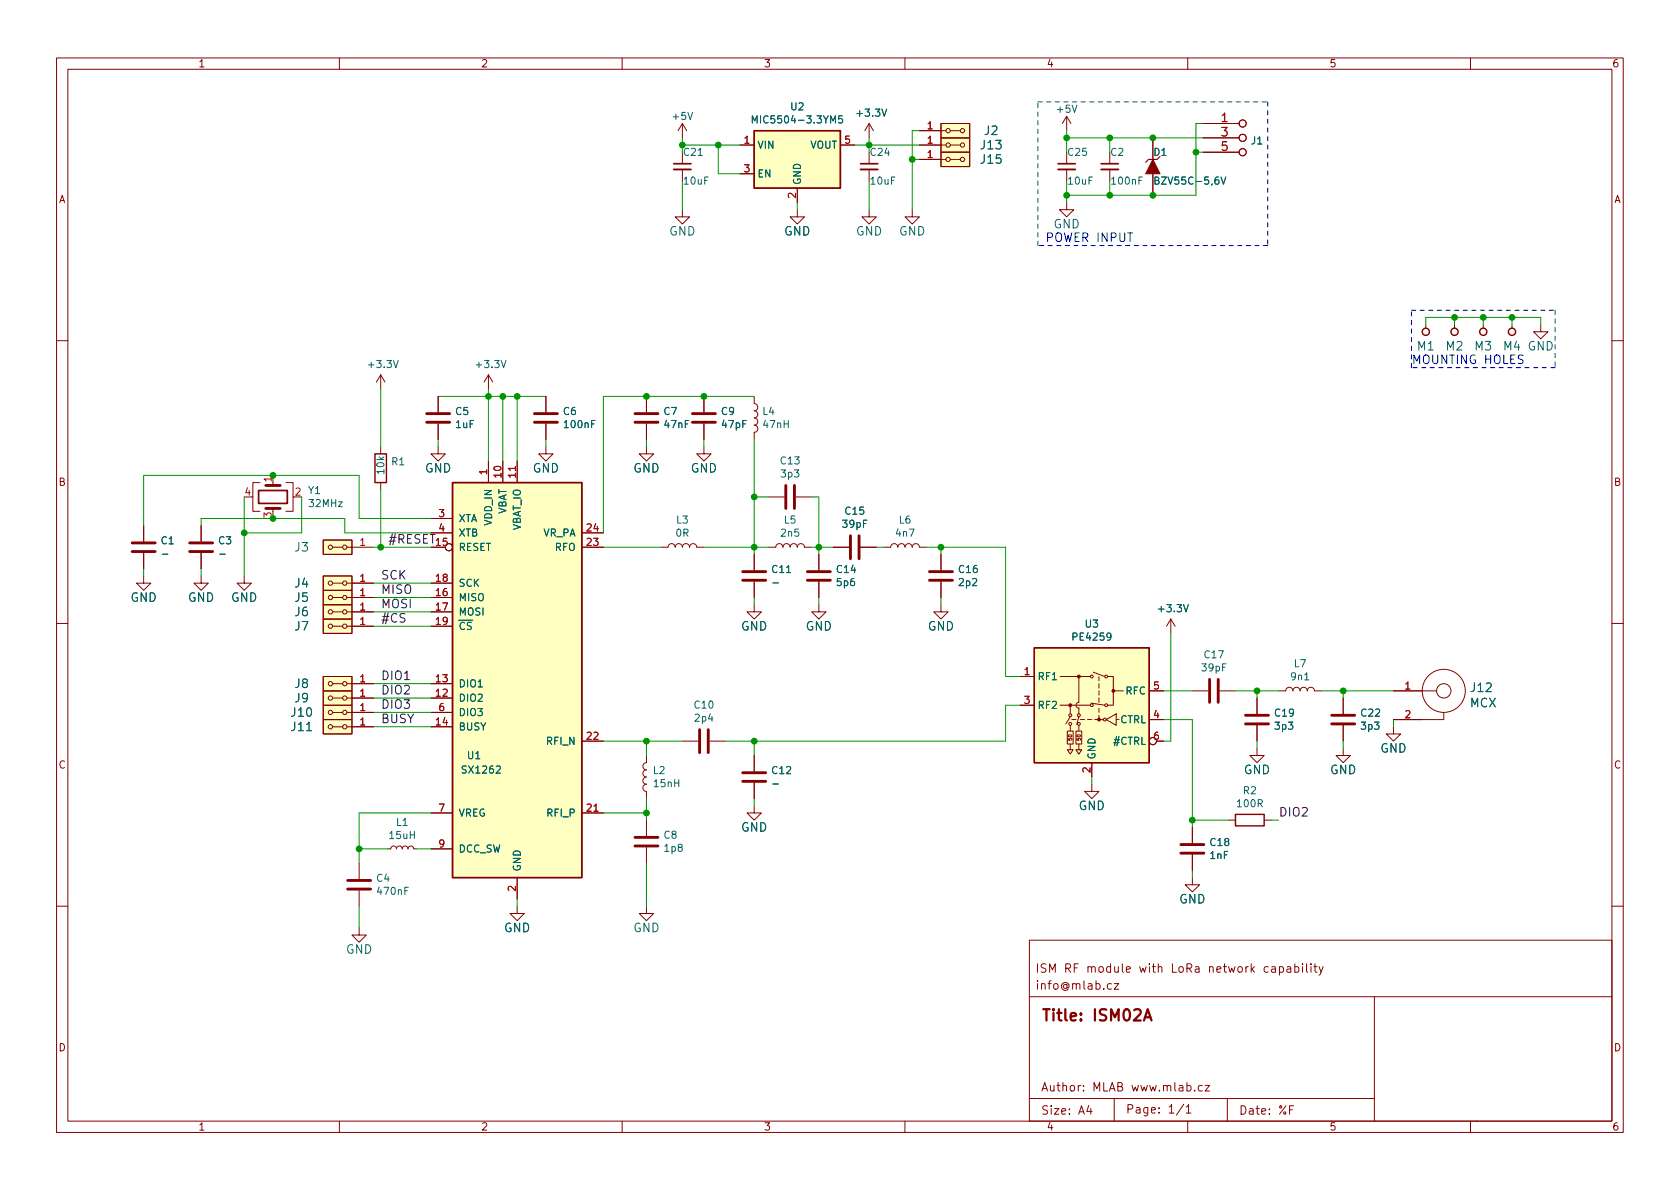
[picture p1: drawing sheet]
<svg xmlns="http://www.w3.org/2000/svg" width="297mm" height="210mm" viewBox="0 0 297 210" stroke-linecap="round" stroke-linejoin="round" font-family="sans-serif">
<g fill="none" stroke="#840000" stroke-width=".18">
<path d="M10 10.2h277v190.1h-277zM12 12.2h273v186.1h-273zM60 10.2v2M110 10.2v2M160 10.2v2M210 10.2v2M260 10.2v2M120.6 37.1v1.2h1.3l-1.3 1.3-1.2-1.3h1.2M120.6 21.8l-.7 1.3M120.6 21.8v2.6M120.6 26.9v2.1M120.6 30v2"/>
<path d="M120.6 21.8l.8 1.3M130.8 25.6h2.5M130.8 30.7h2.5M141 37.1v1.2h1.2l-1.2 1.3-1.3-1.3h1.3M141 33.3v2.5M148.6 25.6h2.5M153.7 37.1v1.2h1.2l-1.2 1.3-1.3-1.3h1.3M153.7 21.8v2.6M153.7 26.9v2.1M153.7 30v2M153.7 21.8l-.8 1.3M153.7 21.8l.7 1.3"/>
<path d="M161.3 37.1v1.2h1.3l-1.3 1.3-1.3-1.3h1.3M162.6 25.6h4.7M162.6 28.2h4.7M162.6 23.1h4.7M166.4 24.4h5v2.5h-5zM166.4 26.9h5v2.6h-5zM166.4 21.8h5v2.6h-5zM168 25.6h1.8M168 28.2h1.8M168 23.1h1.8M188.6 35.8v1.3h1.3l-1.3 1.2-1.3-1.2h1.3M188.6 20.6v2.5"/>
<path d="M188.6 26.9v2.1M188.6 30v2M188.6 20.6l-.8 1.2M188.6 20.6l.8 1.2M196.2 26.9v2.1M196.2 30v2M203.8 24.4v3.8M203.8 30.7v3.8M212.7 21.8h6.4M212.7 24.4h6.4M212.7 26.9h6.4M252.1 57.4v.6"/>
<path d="M257.2 57.4v.6M262.3 57.4v.6M267.3 57.4v.6M272.4 57.4v1.3h1.3l-1.3 1.2-1.3-1.2h1.3M10 60.2h2M67.3 66.3v2.5M67.3 79v1.3M67.3 66.3l-.8 1.3M67.3 66.3l.8 1.3M77.5 79v1.3h1.2l-1.2 1.2-1.3-1.2h1.3M77.5 70.1v2.8M77.5 74.9v2.8"/>
<path d="M86.4 66.3v2.5M86.4 66.3l-.8 1.3M86.4 66.3l.7 1.3M96.5 79v1.3h1.3l-1.3 1.2-1.3-1.2h1.3M96.5 70.1v2.8M96.5 74.9v2.8M114.3 79v1.3h1.3l-1.3 1.2-1.3-1.2h1.3M114.3 70.1v2.8M114.3 74.9v2.8M124.5 79v1.3h1.2l-1.2 1.2-1.3-1.2h1.3M124.5 70.1v2.8M124.5 74.9v2.8"/>
<path d="M133.3 70.1l.1 1.3a.64 .64 0 0 1 .6 .6 .64 .64 0 0 1-.6 .6 .64 .64 0 0 1 .6 .7 .64 .64 0 0 1-.6 .6 .64 .64 0 0 1 .6 .6 .64 .64 0 0 1-.6 .7 .64 .64 0 0 1 .6 .6 .64 .64 0 0 1-.6 .6l-.1 1.3M285 60.2h2M25.4 93v2.8M25.4 97.8v2.8M35.6 93v2.8M35.6 97.8v2.8M46 85.3h-1.3v5.1h1.3M48.3 85.3v.5M48.3 89.9v.5M50.5 85.3h1.3v5.1h-1.3M57.1 95.5h5.1v2.5h-5.1zM58.8 96.8h1.8"/>
<path d="M61.3 96.8h4.7M67.3 85.3v1.3M76.2 96.8h2.5M76.2 94.2h3.8M76.2 91.7h3.8M86.4 81.5v3.8M88.9 81.5v3.8M91.4 81.5v3.8M102.9 96.8h3.8M102.9 94.2h3.8M116.8 96.8h1.3a.64 .64 0 0 1 .6-.7 .64 .64 0 0 1 .7 .7 .64 .64 0 0 1 .6-.7 .64 .64 0 0 1 .6 .7 .64 .64 0 0 1 .7-.7 .64 .64 0 0 1 .6 .7 .64 .64 0 0 1 .7-.7 .64 .64 0 0 1 .6 .7h1.3M133.3 98v2.8"/>
<path d="M135.9 96.8h1.3a.64 .64 0 0 1 .6-.7 .64 .64 0 0 1 .6 .7 .64 .64 0 0 1 .7-.7 .64 .64 0 0 1 .6 .7 .64 .64 0 0 1 .6-.7 .64 .64 0 0 1 .7 .7 .64 .64 0 0 1 .6-.7 .64 .64 0 0 1 .6 .7h1.3M135.9 87.9h2.8M140.7 87.9h2.8M144.8 98v2.8M147.3 96.8h2.8M152.1 96.8h2.8M156.2 96.8h1.3a.64 .64 0 0 1 .6-.7 .64 .64 0 0 1 .6 .7 .64 .64 0 0 1 .7-.7 .64 .64 0 0 1 .6 .7 .64 .64 0 0 1 .7-.7 .64 .64 0 0 1 .6 .7 .64 .64 0 0 1 .6-.7 .64 .64 0 0 1 .7 .7h1.2M166.4 98v2.8M10 110.2h2M25.4 101.8v1.3h1.3l-1.3 1.3-1.3-1.3h1.3M35.6 101.8v1.3h1.2l-1.2 1.3-1.3-1.3h1.3M43.2 101.8v1.3h1.2l-1.2 1.3-1.3-1.3h1.3"/>
<path d="M57.1 109.5h5.1v2.5h-5.1zM57.1 106.9h5.1v2.6h-5.1zM57.1 104.4h5.1v2.5h-5.1zM57.1 101.8h5.1v2.6h-5.1zM57.1 119.6h5.1v2.6h-5.1zM58.8 105.7h1.8M58.8 108.2h1.8M58.8 103.1h1.8M58.8 110.7h1.8M61.3 105.7h4.7M61.3 108.2h4.7M61.3 103.1h4.7"/>
<path d="M61.3 110.7h4.7M76.2 105.7h3.8M76.2 108.2h3.8M76.2 103.1h3.8M76.2 110.7h3.8M133.3 106.9v1.3h1.3l-1.3 1.3-1.2-1.3h1.2M133.3 102.9v2.8M144.8 106.9v1.3h1.2l-1.2 1.3-1.3-1.3h1.3M144.8 102.9v2.8M166.4 106.9v1.3h1.2l-1.2 1.3-1.3-1.3h1.3M166.4 102.9v2.8M180.3 119.6h2.6"/>
<path d="M187.5 119.6h5.3M190.8 119.6v4.6l-.4 .1-.2 .4 .2 .4 .4 .1v1M193.3 118.9l2 .7M194.3 119.6v.8M195.8 119.6h1v5.1h-1M207 109.5l-.8 1.2M207 109.5v2.5M207 109.5l.8 1.2M285 110.2h2M57.1 124.7h5.1v2.5h-5.1zM57.1 122.2h5.1v2.5h-5.1zM57.1 127.2h5.1v2.6h-5.1z"/>
<path d="M58.8 123.4h1.8M58.8 120.9h1.8M58.8 128.5h1.8M58.8 126h1.8M61.3 123.4h4.7M61.3 120.9h4.7M61.3 128.5h4.7M61.3 126h4.7M76.2 123.4h3.8M76.2 120.9h3.8M76.2 128.5h3.8M76.2 126h3.8"/>
<path d="M102.9 131.1h3.8M114.3 133.6v1.3a.64 .64 0 0 0-.6 .6 .64 .64 0 0 0 .6 .6 .64 .64 0 0 0-.6 .7 .64 .64 0 0 0 .6 .6 .64 .64 0 0 0-.6 .6 .64 .64 0 0 0 .6 .7 .64 .64 0 0 0-.6 .6 .64 .64 0 0 0 .6 .6v1.3M120.6 131.1h2.8M125.5 131.1h2.8M133.3 133.6v2.8M133.3 138.4v2.8M180.3 124.7h2.6M187.5 124.7h5.3M188.7 129.3h1v2.3h-1zM189.2 131.6v1h.5l-.5 .7-.5-.7h.5M189.2 124.7v1.5M189.2 128.3v1"/>
<path d="M189.2 126.7l-.7 1.3M189.5 127.2h.7M190.2 129.3h1.1v2.3h-1.1zM190.8 131.6v1h.5l-.5 .7-.6-.7h.6M190.8 128.3v1M190.8 126.7l-.4 1.4M191 127.2h.8M192.3 127.2h.7M192.9 124.3l2.4 .4M193 138.7v1.2h1.3l-1.3 1.3-1.2-1.3h1.2M193 134.9v2.5M193.5 127.2h1.6"/>
<path d="M194.3 120.9v.8M194.3 122.2v.7M194.3 123.4v.8M194.3 125.2v.8M194.3 126.5v.7M195.6 127.2l1.8-1v2.1zM196.8 122.2h1.8M197.4 127.2h.5M203.2 122.2h2.5M203.2 127.2h2.5M204.5 131.1h1.2M210.8 122.2h2.8"/>
<path d="M215.6 122.2h2.8M222.2 132.3v1.3h1.3l-1.3 1.3-1.2-1.3h1.2M222.2 123.4v2.8M222.2 128.3v2.8M226.1 122.2h1.2a.64 .64 0 0 1 .7-.7 .64 .64 0 0 1 .6 .7 .64 .64 0 0 1 .6-.7 .64 .64 0 0 1 .7 .7 .64 .64 0 0 1 .6-.7 .64 .64 0 0 1 .6 .7 .64 .64 0 0 1 .7-.7 .64 .64 0 0 1 .6 .7h1.3M237.5 132.3v1.3h1.3l-1.3 1.3-1.3-1.3h1.3M237.5 123.4v2.8M237.5 128.3v2.8M246.4 128.5v1.3h1.2l-1.2 1.3-1.3-1.3h1.3M246.4 122.2h7.6M255.3 126v1.2h-8.9M63.5 152.6v2.8"/>
<path d="M63.5 157.5v2.8M68.6 150.1h.5l.1-.4 .4-.1 .4 .1 .1 .4 .1-.3 .3-.2 .4 .1 .2 .4 .2-.4 .5-.1 .2 .2 .1 .3 .2-.4 .3-.1 .4 .1 .2 .4h.5M76.2 143.8h3.8M76.2 150.1h3.8M91.4 155.2v3.8M102.9 143.8h3.8M114.3 145v2.8M114.3 149.9v2.7M133.3 142.5v1.3h1.3l-1.3 1.2-1.2-1.2h1.2M210.8 155.2v1.3h1.3l-1.3 1.2-1.3-1.2h1.3M210.8 146.3v2.8M210.8 151.1v2.8"/>
<path d="M217.2 145h1.2M223.5 145h1.3M10 160.2h2M63.5 164.1v1.2h1.3l-1.3 1.3-1.3-1.3h1.3M91.4 160.3v1.2h1.3l-1.3 1.3-1.2-1.3h1.2M114.3 160.3v1.2h1.3l-1.3 1.3-1.3-1.3h1.3M182 166.3h103v32h-103zM182 176.3h103M196.5 174l-.4-.1-.3 .3v.4l.1 .3h.6M197 173.9h.8l-.8 1h.8M224.9 171h.5l.1 .9M225.5 171.3l-.5 .1a.29 .29 0 0 0-.2 .2 .29 .29 0 0 0 .2 .3h.5"/>
<path d="M226.2 171l.4-.1 .3 .3v.4l-.1 .3h-.6M226.2 170.9v1.5M227.6 171h.5l.1 .9M228.2 171.3l-.5 .1a.29 .29 0 0 0-.2 .2 .29 .29 0 0 0 .2 .3h.5M228.9 171l.5-.1 .2 .3v.4l-.1 .3h-.6M228.9 170.4v1.5M230.3 170.4v.2M230.3 170.9v1M231 170.4v1.3l.2 .2M231.8 170.4v.2M231.8 170.9v1M232.3 170.9h.6"/>
<path d="M232.5 170.4v1.3l.4 .2M233.2 170.9l.4 1M233.9 170.9l-.5 1.4-.2 .1M243 176.3v22M285 160.2h2M60 198.3v2M110 198.3v2M160 198.3v2M182 194.3h61M192.5 195.5l-.4 1h1M192.9 196v1M197 194.3v4"/>
<path d="M209.3 195.3l-1.3 1.9M209.7 195.8l.4-.5v1.5M209.7 196.8h.9M209.9 192l.4-.1 .3 .3v.4l-.2 .3h-.5M210 198.3v2M211.2 192.8v.1M212.6 192l-.5-.1-.2 .3v.4l.1 .3h.6M213.1 191.9h.8l-.8 1h.8M217 194.3v4M228 196.2h.5M228.7 195.5h-.7v1.5M260 198.3v2"/>
<path d="M261 198.3h.1"/>
<circle cx="167.6" cy="23.1" r=".38"/>
<circle cx="167.6" cy="28.2" r=".38"/>
<circle cx="167.6" cy="25.6" r=".38"/>
<circle cx="170.2" cy="28.2" r=".38"/>
<circle cx="170.2" cy="23.1" r=".38"/>
<circle cx="170.2" cy="25.6" r=".38"/>
<circle cx="219.7" cy="21.8" r=".63"/>
<circle cx="219.7" cy="26.9" r=".63"/>
<circle cx="219.7" cy="24.4" r=".63"/>
<circle cx="58.4" cy="96.8" r=".38"/>
<circle cx="61" cy="96.8" r=".38"/>
<circle cx="79.4" cy="96.8" r=".63"/>
<circle cx="58.4" cy="108.2" r=".38"/>
<circle cx="58.4" cy="110.7" r=".38"/>
<circle cx="58.4" cy="103.1" r=".38"/>
<circle cx="58.4" cy="105.7" r=".38"/>
<circle cx="61" cy="108.2" r=".38"/>
<circle cx="61" cy="110.7" r=".38"/>
<circle cx="61" cy="105.7" r=".38"/>
<circle cx="61" cy="103.1" r=".38"/>
<circle cx="193" cy="119.6" r=".25"/>
<circle cx="195.6" cy="119.6" r=".25"/>
<circle cx="58.4" cy="128.5" r=".38"/>
<circle cx="58.4" cy="126" r=".38"/>
<circle cx="58.4" cy="120.9" r=".38"/>
<circle cx="58.4" cy="123.4" r=".38"/>
<circle cx="61" cy="128.5" r=".38"/>
<circle cx="61" cy="120.9" r=".38"/>
<circle cx="61" cy="123.4" r=".38"/>
<circle cx="61" cy="126" r=".38"/>
<circle cx="189.2" cy="128" r=".25"/>
<circle cx="189.2" cy="126.5" r=".25"/>
<circle cx="190.8" cy="126.5" r=".25"/>
<circle cx="190.8" cy="128" r=".25"/>
<circle cx="193" cy="124.7" r=".25"/>
<circle cx="195.3" cy="127.2" r=".25"/>
<circle cx="195.6" cy="124.7" r=".25"/>
<circle cx="203.8" cy="131.1" r=".63"/>
<circle cx="255.3" cy="122.2" r="1.27"/>
<circle cx="255.3" cy="122.2" r="3.8"/>
</g>
<path d="M202.5 179.9h.9M202.3 180.5l.6-2 .7 2" fill="none" stroke="#840000" stroke-width=".4"/>
<g fill="none" stroke="#840000" stroke-width=".51">
<path d="M75.4 74.7h4.1M75.4 73.1h4.1M94.5 74.7h4.1M94.5 73.1h4.1M112.3 74.7h4M112.3 73.1h4M122.4 74.7h4.1M122.4 73.1h4.1M23.4 97.5h4M23.4 96h4M33.5 97.5h4.1M33.5 96h4.1"/>
<path d="M47 85.8h2.5M47 89.9h2.5M138.9 85.8v4.1M140.5 85.8v4.1M150.4 94.7v4.1M151.9 94.7v4.1M131.3 102.6h4.1M131.3 101.1h4.1M142.7 102.6h4.1M142.7 101.1h4.1M164.3 102.6h4.1M164.3 101.1h4.1"/>
<path d="M123.7 129v4.1M125.2 129v4.1M131.3 138.2h4.1M131.3 136.6h4.1M213.9 120.1v4.1M215.4 120.1v4.1M220.2 126.5h4.1M220.2 128h4.1M235.5 126.5h4M235.5 128h4M61.5 157.2h4M61.5 155.7h4"/>
<path d="M112.3 149.6h4M112.3 148.1h4M208.8 150.9h4.1M208.8 149.3h4.1"/>
</g>
<path d="M119.1 30h3.1M152.1 30h3.1M187.1 30h3M194.7 30h3" fill="none" stroke="#840000" stroke-width=".33"/>
<path d="M119.1 29h3.1M152.1 29h3.1M187.1 29h3M194.7 29h3M45.7 86.7h5.1v2.3h-5.1z" fill="none" stroke="#840000" stroke-width=".3"/>
<g fill="#ffffc2" stroke="#ffffc2" stroke-width=".18">
<path d="M166.4 24.4h5v2.5h-5z"/>
<path d="M166.4 26.9h5v2.6h-5z"/>
<path d="M166.4 21.8h5v2.6h-5z"/>
<path d="M133.3 23.1h15.3v10.2h-15.3z"/>
<path d="M182.9 114.5h20.3v20.4h-20.3z"/>
<path d="M80 85.3h22.9v69.9h-22.9z"/>
<path d="M57.1 95.5h5.1v2.5h-5.1z"/>
<path d="M57.1 109.5h5.1v2.5h-5.1z"/>
<path d="M57.1 106.9h5.1v2.6h-5.1z"/>
<path d="M57.1 104.4h5.1v2.5h-5.1z"/>
<path d="M57.1 101.8h5.1v2.6h-5.1z"/>
<path d="M57.1 124.7h5.1v2.5h-5.1z"/>
<path d="M57.1 122.2h5.1v2.5h-5.1z"/>
<path d="M57.1 127.2h5.1v2.6h-5.1z"/>
<path d="M57.1 119.6h5.1v2.6h-5.1z"/>
</g>
<g fill="none" stroke="#840000" stroke-width=".25">
<path d="M133.3 23.1h15.3v10.2h-15.3zM66.3 80.3h2v5h-2zM80 85.3h22.9v69.9h-22.9zM182.9 114.5h20.3v20.4h-20.3zM218.4 144h5.1v2h-5.1z"/>
<circle cx="252.1" cy="58.7" r=".63"/>
<circle cx="257.2" cy="58.7" r=".63"/>
<circle cx="262.3" cy="58.7" r=".63"/>
<circle cx="267.3" cy="58.7" r=".63"/>
</g>
<path d="M133 21.8v-1.3l.4 .9 .5-.9v1.3M148.9 20.5h-.6v.6l.1-.1h.5l.1 .2-.1 .4-.2 .2-.4-.2M204.2 31.9l.6-.1 .1-.1-.1-.3-.6-.1v1.3h.5l.2-.1v-.4l-.3-.2M215.9 31.3l.4 1.3 .4-1.3" fill="none" stroke="#006464" stroke-width=".18"/>
<g fill="#840000" stroke="#840000" stroke-width=".18">
<path d="M203.8 28.2l1.3 2.5h-2.5z"/>
<circle cx="196.8" cy="122.2" r=".25"/>
<circle cx="194.3" cy="127.2" r=".25"/>
<circle cx="190.8" cy="119.6" r=".25"/>
<circle cx="189.2" cy="124.7" r=".25"/>
</g>
<path d="M205.1 27.7l-.5 .5h-1.5l-.5 .5" fill="none" stroke="#840000" stroke-width=".2"/>
<path d="M183.5 18h40.7M224.2 18v25.4M183.5 43.4v-25.4M224.2 43.4h-40.7M249.6 54.9h25.4M275 54.9v10.1M249.6 65v-10.1M275 65h-25.4" fill="none" stroke="#0000c2" stroke-width=".18" stroke-dasharray=".8 .8"/>
<g fill="none" stroke="#009600" stroke-width=".18">
<path d="M120.6 24.4v1.2h10.2M120.6 32v5.1M127 25.6v5.1h3.8M141 35.8v1.3M151.1 25.6h11.5M153.7 24.4v1.2M153.7 32v5.1M161.3 28.2h1.3M162.6 23.1h-1.3v14M188.6 23.1v3.8M188.6 32v3.8M188.6 24.4h24.1"/>
<path d="M196.2 24.4v2.5M196.2 32v2.5M211.5 26.9h1.2M212.7 21.8h-1.2v12.7h-22.9M252.1 57.4v-1.3h20.3v1.3M257.2 56.1v1.3M262.3 56.1v1.3M267.3 56.1v1.3M67.3 68.8v10.2M77.5 70.1h19M77.5 77.7v1.3M86.4 68.8v12.7"/>
<path d="M88.9 70.1v11.4M91.4 70.1v11.4M96.5 77.7v1.3M114.3 77.7v1.3M124.5 77.7v1.3M133.3 77.7v20.3M133.3 70.1h-26.6v24.1M35.6 93v-1.3h25.4v2.5h15.2M43.2 87.9v13.9M53.3 87.9v6.3h-10.1M66 96.8h10.2M67.3 86.6v10.2"/>
<path d="M76.2 91.7h-12.7v-7.6h-38.1v8.9M106.7 96.8h10.1M124.5 96.8h11.4M133.3 87.9h2.6M143.5 96.8h3.8M143.5 87.9h1.3v10.1M154.9 96.8h1.3M163.8 96.8h14v22.8h2.5M166.4 96.8v1.2M25.4 100.6v1.2M35.6 100.6v1.2M66 108.2h10.2"/>
<path d="M66 110.7h10.2M66 105.7h10.2M66 103.1h10.2M133.3 105.7v1.2M144.8 105.7v1.2M166.4 105.7v1.2M207 112v19.1h-1.3M66 126h10.2M66 120.9h10.2M66 123.4h10.2M66 128.5h10.2M106.7 131.1h13.9"/>
<path d="M114.3 131.1v2.5M133.3 131.1v2.5M180.3 124.7h-2.5v6.4h-49.5M193 137.4v1.3M205.7 127.2h5.1v19.1M205.7 122.2h5.1M218.4 122.2h7.7M222.2 122.2v1.2M222.2 131.1v1.2M233.7 122.2h12.7M237.5 122.2v1.2M237.5 131.1v1.2"/>
<path d="M246.4 127.2v1.3M63.5 150.1h5.1M73.7 150.1h2.5M76.2 143.8h-12.7v8.8M91.4 159v1.3M106.7 143.8h7.6M114.3 141.2v3.8M114.3 152.6v7.7M133.3 141.2v1.3M210.8 145h6.4M210.8 153.9v1.3M224.8 145h1.3"/>
<path d="M63.5 160.3v3.8"/>
</g>
<g fill="#009600" stroke="#009600" stroke-width=".18">
<circle cx="211.5" cy="26.9" r=".51"/>
<circle cx="203.8" cy="24.4" r=".51"/>
<circle cx="257.2" cy="56.1" r=".51"/>
<circle cx="203.8" cy="34.5" r=".51"/>
<circle cx="196.2" cy="34.5" r=".51"/>
<circle cx="262.3" cy="56.1" r=".51"/>
<circle cx="48.3" cy="91.7" r=".51"/>
<circle cx="48.3" cy="84.1" r=".51"/>
<circle cx="43.2" cy="94.2" r=".51"/>
<circle cx="114.3" cy="131.1" r=".51"/>
<circle cx="144.8" cy="96.8" r=".51"/>
<circle cx="166.4" cy="96.8" r=".51"/>
<circle cx="133.4" cy="96.8" r=".51"/>
<circle cx="114.3" cy="143.8" r=".51"/>
<circle cx="133.4" cy="131.1" r=".51"/>
<circle cx="210.8" cy="145" r=".51"/>
<circle cx="267.3" cy="56.1" r=".51"/>
<circle cx="237.5" cy="122.2" r=".51"/>
<circle cx="222.3" cy="122.2" r=".51"/>
<circle cx="188.6" cy="34.5" r=".51"/>
<circle cx="188.6" cy="24.4" r=".51"/>
<circle cx="196.2" cy="24.4" r=".51"/>
<circle cx="161.3" cy="28.2" r=".51"/>
<circle cx="153.7" cy="25.6" r=".51"/>
<circle cx="124.5" cy="70.1" r=".51"/>
<circle cx="114.3" cy="70.1" r=".51"/>
<circle cx="133.4" cy="87.9" r=".51"/>
<circle cx="120.7" cy="25.6" r=".51"/>
<circle cx="127" cy="25.6" r=".51"/>
<circle cx="86.4" cy="70.1" r=".51"/>
<circle cx="88.9" cy="70.1" r=".51"/>
<circle cx="91.4" cy="70.1" r=".51"/>
<circle cx="67.3" cy="96.8" r=".51"/>
<circle cx="63.5" cy="150.1" r=".51"/>
</g>
<text font-size="2.8" fill="#840000" x="184" y="180.6">Title: ISM02A</text>
<g font-size="2.1" fill="#006464">
<text x="174.1" y="23.9">J2</text>
<text x="173.5" y="26.4">J13</text>
<text x="173.5" y="29">J15</text>
<text x="118.3" y="41.7">GND</text>
<text x="138.6" y="41.7">GND</text>
<text x="151.3" y="41.7">GND</text>
<text x="158.9" y="41.7">GND</text>
<text x="186.2" y="40.4">GND</text>
<text x="250.6" y="62">M1</text>
<text x="255.7" y="62">M2</text>
<text x="260.8" y="62">M3</text>
<text x="265.9" y="62">M4 GND</text>
<text x="75.1" y="83.6">GND</text>
<text x="94.2" y="83.6">GND</text>
<text x="111.9" y="83.6">GND</text>
<text x="122.1" y="83.6">GND</text>
<text x="52.2" y="97.5">J3</text>
<text x="23" y="106.4">GND</text>
<text x="33.2" y="106.4">GND</text>
<text x="40.8" y="106.4">GND</text>
<text x="52.2" y="106.4">J5</text>
<text x="52.2" y="103.9">J4</text>
<text x="52.2" y="111.5">J7</text>
<text x="52.2" y="109">J6</text>
<text x="131" y="111.5">GND</text>
<text x="142.4" y="111.5">GND</text>
<text x="164" y="111.5">GND</text>
<text x="52.2" y="124.2">J9</text>
<text x="52.2" y="121.7">J8</text>
<text x="259.9" y="125.1">MCX</text>
<text x="260.1" y="122.4">J12</text>
<text x="51.6" y="126.7">J10</text>
<text x="51.6" y="129.3">J11</text>
<text x="219.9" y="136.9">GND</text>
<text x="235.1" y="136.9">GND</text>
<text x="244" y="133.1">GND</text>
<text x="190.7" y="143.3">GND</text>
<text x="131" y="147.1">GND</text>
<text x="208.5" y="159.8">GND</text>
<text x="89.1" y="164.8">GND</text>
<text x="111.9" y="164.8">GND</text>
<text x="61.1" y="168.7">GND</text>
</g>
<g font-size="2.1" fill="#a90000">
<text x="215.9" y="21.6">1</text>
<text x="215.9" y="24.1">3</text>
<text x="215.9" y="26.7">5</text>
</g>
<g font-size="2.1" fill="#0000c2">
<text x="184.8" y="42.8">POWER INPUT</text>
<text x="249.6" y="64.4">MOUNTING HOLES</text>
</g>
<g font-size="2.1" fill="#0f0f0f">
<text x="68.6" y="96.1">#RESET</text>
<text x="67.3" y="105">MISO</text>
<text x="67.3" y="102.5">SCK</text>
<text x="67.3" y="107.6">MOSI</text>
<text x="67.3" y="110.1">#CS</text>
<text x="67.3" y="122.8">DIO2</text>
<text x="67.3" y="125.3">DIO3</text>
<text x="67.3" y="120.3">DIO1</text>
<text x="67.3" y="127.9">BUSY</text>
<text x="226.1" y="144.4">DIO2</text>
</g>
<g font-size="2.1" fill="#840000">
<text x="183" y="172">ISM RF module with LoRa network capability</text>
<text x="183" y="175">info@mlab.cz</text>
<text x="184" y="193">Author: MLAB www.mlab.cz</text>
<text x="184" y="197.1">Size: A4</text>
<text x="199" y="196.9">Page: 1/1</text>
<text x="219" y="197.1">Date: %F</text>
</g>
<g font-size="1.8" fill="#840000">
<text x="35" y="11.9">1</text>
<text x="85" y="11.9">2</text>
<text x="135" y="11.9">3</text>
<text x="185" y="11.9">4</text>
<text x="235" y="11.9">5</text>
<text x="285" y="11.9">6</text>
<text x="10.3" y="35.9">A</text>
<text x="285.3" y="35.9">A</text>
<text x="10.3" y="85.9">B</text>
<text x="285.3" y="85.9">B</text>
<text x="10.3" y="135.9">C</text>
<text x="285.3" y="135.9">C</text>
<text x="10.3" y="185.9">D</text>
<text x="285.3" y="185.9">D</text>
<text x="35" y="199.9">1</text>
<text x="85" y="199.9">2</text>
<text x="135" y="199.9">3</text>
<text x="185" y="199.9">4</text>
<text x="235" y="199.9">5</text>
<text x="285" y="199.9">6</text>
</g>
<g font-size="1.8" fill="#006464">
<text x="119.1" y="21.2">+5V</text>
<text x="134" y="21.8">MIC5504-3.3YM5</text>
<text x="139.8" y="19.5">U2</text>
<text x="151.7" y="20.6">+3.3V</text>
<text x="187" y="19.9">+5V</text>
<text x="133.9" y="26.3">VIN</text>
<text x="143.2" y="26.3">VOUT</text>
<text x="188.9" y="27.6">C25</text>
<text x="196.4" y="27.6">C2</text>
<text x="204" y="27.6">D1</text>
<text x="221.3" y="25.5">J1</text>
<text x="121" y="32.6">10uF</text>
<text x="133.9" y="31.4">EN</text>
<text x="141.6" y="32.8" transform="rotate(-90 141.6 32.8)">GND</text>
<text x="154" y="32.6">10uF</text>
<text x="188.9" y="32.6">10uF</text>
<text x="196.7" y="32.6">100nF</text>
<text x="204.9" y="32.6">BZV55C-5,6V</text>
<text x="65.4" y="65.1">+3.3V</text>
<text x="84.4" y="65.1">+3.3V</text>
<text x="80.6" y="73.4">C5</text>
<text x="80.6" y="75.7">1uF</text>
<text x="99.6" y="73.4">C6</text>
<text x="99.9" y="75.7">100nF</text>
<text x="117.4" y="73.4">C7</text>
<text x="117.6" y="75.7">47nF</text>
<text x="127.6" y="73.4">C9</text>
<text x="127.7" y="75.7">47pF</text>
<text x="134.9" y="73.4">L4</text>
<text x="135.1" y="75.7">47nH</text>
<text x="67.9" y="83.7" transform="rotate(-90 67.9 83.7)">10k</text>
<text x="69.3" y="82.3">R1</text>
<text x="138.1" y="82.1">C13</text>
<text x="54.5" y="87.3">Y1</text>
<text x="54.8" y="89.7">32MHz</text>
<text x="138.2" y="84.4">3p3</text>
<text x="81" y="92.3">XTA</text>
<text x="81" y="94.9">XTB</text>
<text x="87" y="92.8" transform="rotate(-90 87 92.8)">VDD_IN</text>
<text x="89.5" y="91.2" transform="rotate(-90 89.5 91.2)">VBAT</text>
<text x="92.1" y="94" transform="rotate(-90 92.1 94)">VBAT_IO</text>
<text x="96" y="94.9">VR_PA</text>
<text x="119.5" y="94.9">0R</text>
<text x="119.6" y="92.6">L3</text>
<text x="138.2" y="94.9">2n5</text>
<text x="138.7" y="92.6">L5</text>
<text x="149.1" y="93.3">39pF</text>
<text x="149.5" y="91">C15</text>
<text x="158.5" y="94.9">4n7</text>
<text x="159" y="92.6">L6</text>
<text x="28.5" y="96.2">C1</text>
<text x="28.9" y="98.5">-</text>
<text x="38.7" y="96.2">C3</text>
<text x="39.1" y="98.5">-</text>
<text x="81" y="97.4">RESET</text>
<text x="98.1" y="97.4">RFO</text>
<text x="136.6" y="101.3">C11</text>
<text x="148" y="101.3">C14</text>
<text x="169.6" y="101.3">C16</text>
<text x="81" y="106.3">MISO</text>
<text x="81" y="103.8">SCK</text>
<text x="136.8" y="103.6">-</text>
<text x="148" y="103.6">5p6</text>
<text x="169.6" y="103.6">2p2</text>
<text x="81" y="108.8">MOSI</text>
<text x="81" y="111.4">~{CS}</text>
<text x="189.9" y="113.3">PE4259</text>
<text x="191.9" y="111">U3</text>
<text x="205.1" y="108.2">+3.3V</text>
<text x="212.6" y="118.7">39pF</text>
<text x="213" y="116.4">C17</text>
<text x="228.8" y="118">L7</text>
<text x="81" y="124.1">DIO2</text>
<text x="81" y="121.5">DIO1</text>
<text x="122.8" y="125.3">C10</text>
<text x="183.4" y="120.3">RF1</text>
<text x="183.4" y="125.3">RF2</text>
<text x="199.1" y="122.8">RFC</text>
<text x="228.3" y="120.3">9n1</text>
<text x="81" y="129.2">BUSY</text>
<text x="81" y="126.6">DIO3</text>
<text x="96.7" y="131.7">RFI_N</text>
<text x="122.9" y="127.6">2p4</text>
<text x="197" y="131.7">#CTRL</text>
<text x="198" y="127.9">CTRL</text>
<text x="225.5" y="126.7">C19</text>
<text x="225.5" y="129">3p3</text>
<text x="240.7" y="126.7">C22</text>
<text x="240.8" y="129">3p3</text>
<text x="81.9" y="136.8">SX1262</text>
<text x="82.7" y="134.2">U1</text>
<text x="115.5" y="136.9">L2</text>
<text x="136.6" y="136.9">C12</text>
<text x="193.7" y="134.4" transform="rotate(-90 193.7 134.4)">GND</text>
<text x="115.7" y="139.2">15nH</text>
<text x="136.8" y="139.2">-</text>
<text x="218.9" y="142.7">100R</text>
<text x="219.8" y="140.4">R2</text>
<text x="69" y="148.4">15uH</text>
<text x="70.1" y="146">L1</text>
<text x="81" y="144.4">VREG</text>
<text x="96.8" y="144.4">RFI_P</text>
<text x="117.4" y="148.3">C8</text>
<text x="214" y="149.6">C18</text>
<text x="66.6" y="155.9">C4</text>
<text x="81" y="150.7">DCC_SW</text>
<text x="92.1" y="154.2" transform="rotate(-90 92.1 154.2)">GND</text>
<text x="117.6" y="150.6">1p8</text>
<text x="214" y="151.9">1nF</text>
<text x="66.9" y="158.2">470nF</text>
</g>
<g font-size="1.8" fill="#a90000">
<text x="164" y="22.9">1</text>
<text x="131.6" y="25.4">1</text>
<text x="149.4" y="25.4">5</text>
<text x="164" y="25.4">1</text>
<text x="164" y="27.9">1</text>
<text x="131.6" y="30.5">3</text>
<text x="140.7" y="35" transform="rotate(-90 140.7 35)">2</text>
<text x="86.1" y="83.9" transform="rotate(-90 86.1 83.9)">1</text>
<text x="43.3" y="87.6">4</text>
<text x="48" y="85.2" transform="rotate(-90 48 85.2)">1</text>
<text x="52.2" y="87.6">2</text>
<text x="88.6" y="84.4" transform="rotate(-90 88.6 84.4)">10</text>
<text x="91.2" y="84.4" transform="rotate(-90 91.2 84.4)">11</text>
<text x="48" y="91.5" transform="rotate(-90 48 91.5)">3</text>
<text x="77.6" y="91.4">3</text>
<text x="77.6" y="94">4</text>
<text x="103.8" y="94">24</text>
<text x="63.6" y="96.5">1</text>
<text x="77.1" y="96.5">15</text>
<text x="103.8" y="96.5">23</text>
<text x="63.6" y="107.9">1</text>
<text x="63.6" y="105.4">1</text>
<text x="63.6" y="102.9">1</text>
<text x="77.1" y="105.4">16</text>
<text x="77.1" y="107.9">17</text>
<text x="77.1" y="102.9">18</text>
<text x="63.6" y="110.5">1</text>
<text x="77.1" y="110.5">19</text>
<text x="181.1" y="119.4">1</text>
<text x="63.6" y="125.7">1</text>
<text x="63.6" y="123.2">1</text>
<text x="63.6" y="120.6">1</text>
<text x="77.1" y="123.2">12</text>
<text x="77.1" y="120.6">13</text>
<text x="77.6" y="125.7">6</text>
<text x="181.1" y="124.5">3</text>
<text x="204" y="121.9">5</text>
<text x="248.4" y="121.9">1</text>
<text x="63.6" y="128.3">1</text>
<text x="77.1" y="128.3">14</text>
<text x="103.8" y="130.8">22</text>
<text x="204" y="127">4</text>
<text x="204" y="130.8">6</text>
<text x="248.4" y="127">2</text>
<text x="192.8" y="136.6" transform="rotate(-90 192.8 136.6)">2</text>
<text x="77.6" y="143.5">7</text>
<text x="103.8" y="143.5">21</text>
<text x="77.6" y="149.9">9</text>
<text x="91.2" y="157.6" transform="rotate(-90 91.2 157.6)">2</text>
</g>
<g font-size="1.8" fill="#009600">
<text x="121" y="27.6">C21</text>
<text x="154" y="27.6">C24</text>
</g>
<g font-size=".9" fill="#840000">
<text x="189.5" y="130.9" transform="rotate(-90 189.5 130.9)">50</text>
<text x="191.1" y="130.9" transform="rotate(-90 191.1 130.9)">50</text>
</g>
</svg>
